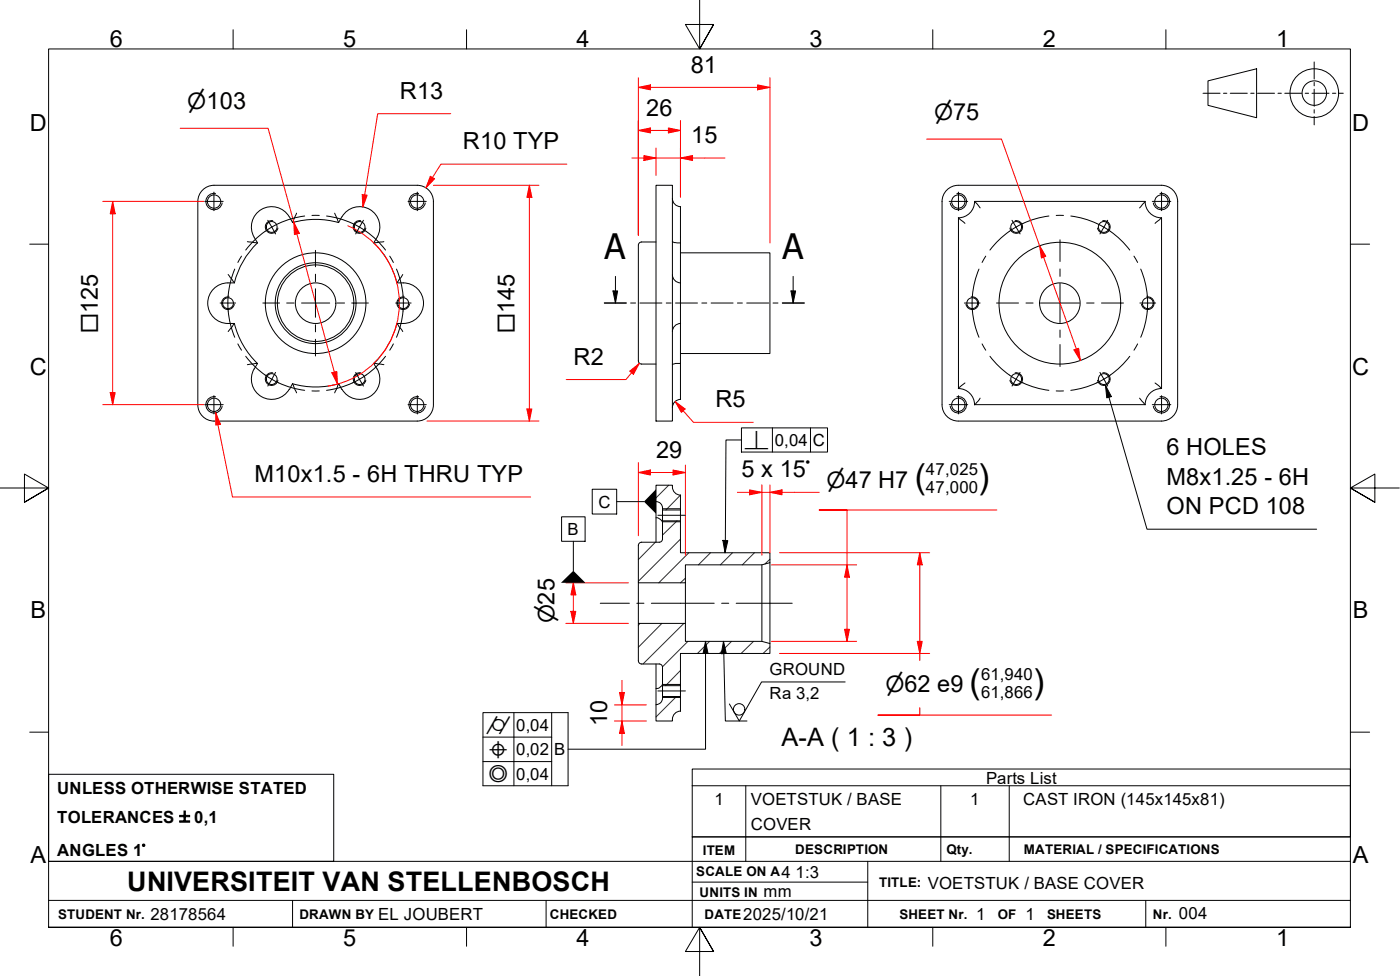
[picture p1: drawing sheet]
<svg xmlns="http://www.w3.org/2000/svg" width="287mm" height="200mm" viewBox="0 0 287 200" stroke-linecap="round" stroke-linejoin="round" font-family="sans-serif">
<!-- layer: Hatch -->
<g fill="none" stroke="#1e1e47" stroke-width=".21">
<path d="M137.2 99.4l-2.6 2.6M134.4 111.1l-3.5 3.6M138.9 106.7l-3 3M139.6 101.5l-3 3M139.6 110.5l-8.7 8.6M140.6 118.5l-1 .9M141.3 113.3l-6.2 6.1M145.7 113.3l-2.4 2.5M150.2 113.3l-2.4 2.5M154.7 113.3l-2.4 2.5M157.9 114.6l-1 1M131.3 127.8l-.4 .3"/>
<path d="M135.8 127.8l-4.9 4.9M139.6 137.4l-3.1 3.1M140.3 127.8l-8.4 8.3M141.1 131.4l-5.2 5.3M145.5 131.4l-2.4 2.5M150.1 131.4l-2.5 2.5M154.6 131.4l-2.6 2.5M157.9 132.6l-1.4 1.3M138.7 142.7l-4.1 4.2"/>
</g>
<!-- layer: Visible Edges(ISO) -->
<g fill="none" stroke="#000" stroke-width=".21">
<path d="M134.6 38h3.3v48.3h-3.3zM196.6 38a3.3 3.3 0 0 0-3.4 3.3M196.6 38h41.6a3.3 3.3 0 0 1 3.4 3.3M40.6 41.3v41.6M46.8 58a4.2 4.2 0 0 0-4.2 4.1 4.2 4.2 0 0 0 4.2 4.2M46.8 56.3l1.3 1.7h-1.4M50.7 49.5l2.1 .3M52.1 48.6l.7 1.2M52.8 49.8a17.2 17.2 0 0 0-4.7 8.2M59.3 44.4a4.2 4.2 0 0 0-5.7-1.5 4.2 4.2 0 0 0-1.5 5.7M60.8 43.7l-.8 1.9-.6-1.2M68.6 43.7l.8 1.9 .7-1.2"/>
<path d="M69.5 45.6a17.2 17.2 0 0 0-9.5 0M70.2 44.4a4.2 4.2 0 0 1 5.6-1.5 4.2 4.2 0 0 1 1.6 5.7M76.7 49.8a17.2 17.2 0 0 1 4.7 8.2M77.3 48.6l-.7 1.2M78.7 49.5l-2.1 .3M82.6 56.3l-1.2 1.7h1.3M82.7 58a4.2 4.2 0 0 1 4.2 4.1 4.2 4.2 0 0 1-4.2 4.2M88.9 41.3a3.3 3.3 0 0 0-3.3-3.3h-41.7a3.3 3.3 0 0 0-3.3 3.3M88.9 41.3v41.6M130.9 50.3v23.7M134.6 49.6h-3a.67 .67 0 0 0-.7 .7M137.9 56.3a1.68 1.68 0 0 0 1.7 1.7"/>
<path d="M137.9 40.7a1.68 1.68 0 0 0 1.7 1.7v32.1M137.9 49.5l.5 .2 1.2 .1M139.6 51.8h18.3v20.7h-18.3M193.2 41.3v41.6M197.9 45.8l-1.3-1.2v35l1.3-1.1M199.9 41.3a3.3 3.3 0 0 1-3.3 3.3M201 42.6l-1.1-1.3h35l-1.2 1.3M234.9 41.3a3.3 3.3 0 0 0 3.3 3.3M238.3 44.6l-1.4 1.2M238.3 44.6v35M241.6 41.3v41.6M46.7 66.3h1.4l-1.3 1.6"/>
<path d="M48.1 66.3a17.2 17.2 0 0 0 4.7 8.2M50.7 74.7l2.1-.2-.7 1.1M52.1 75.6a4.2 4.2 0 0 0 1.5 5.7 4.2 4.2 0 0 0 5.7-1.5M59.4 79.8l.6-1.2 .8 1.9M60 78.6a17.2 17.2 0 0 0 9.5 .1M70.1 79.8l-.6-1.2-.9 1.9M77.4 75.6a4.2 4.2 0 0 1-1.6 5.7 4.2 4.2 0 0 1-5.6-1.5M78.7 74.7l-2.1-.2 .7 1.1M81.4 66.3a17.2 17.2 0 0 1-4.7 8.2M82.7 66.3h-1.3l1.2 1.6M130.9 73.9a.67 .67 0 0 0 .7 .7h3M139.6 74.5h-1l-.7 .2"/>
<path d="M139.6 74.5v7.4a1.68 1.68 0 0 0-1.7 1.6M139.6 66.3a1.68 1.68 0 0 0-1.7 1.7M196.6 79.6a3.3 3.3 0 0 1 3.3 3.4M236.9 78.5l1.4 1.1M238.2 79.6a3.3 3.3 0 0 0-3.3 3.4M40.6 83a3.3 3.3 0 0 0 3.3 3.3h41.7a3.3 3.3 0 0 0 3.3-3.3M137.9 99.8a1.68 1.68 0 0 0 1.7 1.7v3h-3.7v-.4M137.9 99.8v-.4h-3.3v11.7M193.2 83a3.3 3.3 0 0 0 3.4 3.3M201 81.6l-1.1 1.3h35l-1.2-1.3M241.6 83a3.3 3.3 0 0 1-3.4 3.3h-41.6M130.9 119.4v8.4"/>
<path d="M134.6 106.1a1.32 1.32 0 0 1 1.3 1.2M134.6 102.8a1.3 1.3 0 0 1 1.3 1.3M135.3 111.1h-3.7a.67 .67 0 0 0-.7 .7M135.9 110.5a.67 .67 0 0 1-.7 .6M135.9 110.4v-3.7h3.7v6.6h18.3v2l-1.6 .5h-15.7v3.6h-9.7v-7.6M135.9 104.5v2.2M139.6 104.5v2.2M140.6 119.4v8.4M156.3 115.8v15.6M157.9 115.3v16.6M134.6 136.1v11.7h3.3a1.74 1.74 0 0 1 1.7-2.1M135.2 136.1a.67 .67 0 0 1 .7 .6v3.8h3.7v-6.6h18.3v-2l-1.6-.5h-15.7v-3.6h-9.7v7.6a.67 .67 0 0 0 .7 .7h3.7"/>
<path d="M135.9 140a1.32 1.32 0 0 1-1.3 1.1M134.6 144.4a1.36 1.36 0 0 0 1.3-1.7h3.7v3.1M135.9 140.5v2.2M139.6 140.5v2.2"/>
<circle cx="43.9" cy="41.3" r="1.37"/>
<circle cx="55.7" cy="46.5" r="1.11"/>
<circle cx="73.8" cy="46.5" r="1.11"/>
<circle cx="85.6" cy="41.3" r="1.37"/>
<circle cx="196.6" cy="41.3" r="1.37"/>
<circle cx="208.4" cy="46.5" r="1.11"/>
<circle cx="226.4" cy="46.5" r="1.11"/>
<circle cx="238.2" cy="41.3" r="1.37"/>
<circle cx="46.8" cy="62.1" r="1.11"/>
<circle cx="55.7" cy="77.7" r="1.11"/>
<circle cx="64.7" cy="62.1" r="8.3"/>
<circle cx="64.7" cy="62.1" r="7.8"/>
<circle cx="64.7" cy="62.1" r="4.2"/>
<circle cx="64.7" cy="62.1" r="10.3"/>
<circle cx="73.8" cy="77.7" r="1.11"/>
<circle cx="82.7" cy="62.1" r="1.11"/>
<circle cx="199.4" cy="62.1" r="1.11"/>
<circle cx="208.4" cy="77.7" r="1.11"/>
<circle cx="217.4" cy="62.1" r="12.5"/>
<circle cx="217.4" cy="62.1" r="4.2"/>
<circle cx="226.4" cy="77.7" r="1.11"/>
<circle cx="235.4" cy="62.1" r="1.11"/>
<circle cx="43.9" cy="83" r="1.37"/>
<circle cx="85.6" cy="83" r="1.37"/>
<circle cx="196.6" cy="83" r="1.37"/>
<circle cx="238.2" cy="83" r="1.37"/>
</g>
<!-- layer: Threads(ISO) -->
<g fill="none" stroke="#000" stroke-width=".21">
<path d="M44.2 39.6a1.68 1.68 0 0 0-1.9 1.4 1.68 1.68 0 0 0 1.3 2 1.68 1.68 0 0 0 2-1.4M85.9 39.6a1.68 1.68 0 0 0-2 1.4 1.68 1.68 0 0 0 1.4 2 1.68 1.68 0 0 0 1.9-1.4M196.3 39.6a1.68 1.68 0 0 1 1.9 1.4 1.68 1.68 0 0 1-1.3 2 1.68 1.68 0 0 1-2-1.4M237.9 39.6a1.68 1.68 0 0 1 2 1.4 1.68 1.68 0 0 1-1.4 2 1.68 1.68 0 0 1-1.9-1.4M55.9 45.2a1.3 1.3 0 0 0-1.5 1.1 1.3 1.3 0 0 0 1.1 1.5 1.3 1.3 0 0 0 1.5-1.1M74 45.2a1.3 1.3 0 0 0-1.5 1.1 1.3 1.3 0 0 0 1 1.5 1.3 1.3 0 0 0 1.5-1.1M208.2 45.2a1.3 1.3 0 0 1 1.5 1.1 1.3 1.3 0 0 1-1 1.5 1.3 1.3 0 0 1-1.5-1.1M226.2 45.2a1.3 1.3 0 0 1 1.5 1.1 1.3 1.3 0 0 1-1.1 1.5 1.3 1.3 0 0 1-1.5-1.1M47 60.9a1.3 1.3 0 0 0-1.5 1 1.3 1.3 0 0 0 1 1.5 1.3 1.3 0 0 0 1.5-1M55.9 76.4a1.3 1.3 0 0 0-1.5 1.1 1.3 1.3 0 0 0 1.1 1.5 1.3 1.3 0 0 0 1.5-1.1M74 76.4a1.3 1.3 0 0 0-1.5 1.1 1.3 1.3 0 0 0 1 1.5 1.3 1.3 0 0 0 1.5-1.1M82.9 60.9a1.3 1.3 0 0 0-1.5 1 1.3 1.3 0 0 0 1.1 1.5 1.3 1.3 0 0 0 1.5-1"/>
<path d="M199.2 60.9a1.3 1.3 0 0 1 1.5 1 1.3 1.3 0 0 1-1.1 1.5 1.3 1.3 0 0 1-1.5-1M208.2 76.4a1.3 1.3 0 0 1 1.5 1.1 1.3 1.3 0 0 1-1 1.5 1.3 1.3 0 0 1-1.5-1.1M226.2 76.4a1.3 1.3 0 0 1 1.5 1.1 1.3 1.3 0 0 1-1.1 1.5 1.3 1.3 0 0 1-1.5-1.1M235.2 60.9a1.3 1.3 0 0 1 1.5 1 1.3 1.3 0 0 1-1 1.5 1.3 1.3 0 0 1-1.6-1M44.2 81.3a1.68 1.68 0 0 0-1.9 1.4 1.68 1.68 0 0 0 1.3 1.9 1.68 1.68 0 0 0 2-1.3M85.9 81.3a1.68 1.68 0 0 0-2 1.4 1.68 1.68 0 0 0 1.4 1.9 1.68 1.68 0 0 0 1.9-1.3M196.3 81.3a1.68 1.68 0 0 1 1.9 1.4 1.68 1.68 0 0 1-1.3 1.9 1.68 1.68 0 0 1-2-1.3M237.9 81.3a1.68 1.68 0 0 1 2 1.4 1.68 1.68 0 0 1-1.4 1.9 1.68 1.68 0 0 1-1.9-1.3M135.9 104.3h3.7M135.9 106.9h3.7M135.9 142.9h3.7M135.9 140.3h3.7"/>
</g>
<!-- layer: Section View Lines(ISO) -->
<g fill="none" stroke="#000" stroke-width=".21">
<path d="M125.7 59.6h1l-.5 2.5zM126.2 56.6v5.5M162.2 59.6h1l-.5 2.5zM162.7 56.6v5.5M124 62.1h4.5M129.3 62.1h1.1M131.3 62.1h4.5M136.7 62.1h1M138.6 62.1h4.5M144 62.1h1M145.9 62.1h4.5M151.3 62.1h1"/>
<path d="M153.2 62.1h4.5M158.6 62.1h1M160.5 62.1h4.5"/>
</g>
<path d="M125.7 59.6h1l-.5 2.5zM162.2 59.6h1l-.5 2.5z" fill="#000"/>
<!-- layer: Symbols(ISO) -->
<path d="M142 161v-3.4h135v3.4M142 161v10.5h135v-10.5M142 161h135M153 161v10.5M193 161v10.5M207 161v10.5" fill="none" stroke="#000" stroke-width=".21"/>
<!-- layer: Border_0 -->
<g fill="none" stroke="#000" stroke-width=".21">
<path d="M47.8 6.1v3.9M95.7 6.1v3.9M143.5 0v10l-2.9-5h5.8l-2.9 5 2.9-5M191.3 6.1v3.9M239.1 6.1v3.9M6.1 50h3.9M277 50h3.9M0 100h10l-5-2.8v5.7l5-2.9-5 2.9M287 100h-10l5-2.8v5.7l-5-2.9 5 2.9M6.1 150.1h3.9M277 150.1h3.9M10 190.1v-180.1h267v180.1h-267h267"/>
<path d="M47.8 190.1v3.8M95.7 190.1v3.8M146.4 195l-2.9-4.9 2.9 4.9h-5.8l2.9-4.9v9.9M191.3 190.1v3.8M239.1 190.1v3.8"/>
</g>
<!-- layer: Sketch Geometry(ISO) -->
<g fill="none" stroke="#000" stroke-width=".21">
<path d="M246.8 19.1h3.5M247.8 16.6l9.9-2.5v10l-9.9-2.5zM251 19.1h.7M252.3 19.1h3.5M256.5 19.1h.7M257.9 19.1h3.5M262.1 19.1h.7M263.5 19.1h3.5M267.7 19.1h.7M269.1 19.1h3.5M269.6 12.7v3.5M269.6 16.9v.7"/>
<path d="M269.6 18.3v3.5M273.3 19.1h.7M274.7 19.1h.8M269.6 22.5v.7M269.6 23.9v1.7M10 158.7h58.5v17.8h-58.5zM10 176.5h267M153 171.5v5M178 176.5v13.6M193 171.5v5M207 171.5v5M277 171.5h-135v18.6"/>
<path d="M10 190.1h267M10 184.5h267M60 184.5v5.6M112 184.5v5.6M142 180.8h36M235 184.5v5.6"/>
<circle cx="269.6" cy="19.1" r="5"/>
<circle cx="269.6" cy="19.1" r="2.51"/>
</g>
<!-- layer: Dimensions(ISO) -->
<path d="M88.7 36.4l-1.3 2.1" fill="none" stroke="#f00" stroke-width=".21"/>
<path d="M88.3 36.1l.9 .5-1.8 1.9z" fill="#f00"/>
<path d="M74.8 39.9l-.4 2.5M88.3 36.1l.9 .5-1.8 1.9zM116.3 33.7h-25.9l-1.7 2.7" fill="none" stroke="#f00" stroke-width=".21"/>
<path d="M74.3 39.9l1 .1-.9 2.4z" fill="#f00"/>
<path d="M74.3 39.9l1 .1-.9 2.4zM92.5 23.3h-15l-2.7 16.6M60.3 45.5l.6 2.4" fill="none" stroke="#f00" stroke-width=".21"/>
<path d="M60.3 45.5l1.1 2.3-1 .3z" fill="#f00"/>
<path d="M60.3 45.5l1.1 2.3-1 .3zM68.6 76.3l.6 2.4" fill="none" stroke="#f00" stroke-width=".21"/>
<path d="M68.1 76.4l1-.3 .1 2.6z" fill="#f00"/>
<path d="M37 26.3h18l5.3 19.2M60.9 47.9l7.7 28.4M71.3 46.3l1.9 .9M73.4 47.3a17.2 17.2 0 0 1 8.5 14.7M68.1 76.4l1-.3 .1 2.6zM73.2 77.1a17.2 17.2 0 0 1-5.9 2M81.9 62.2a17.2 17.2 0 0 1-8.5 14.8M117.6 119.4v2.5" fill="none" stroke="#f00" stroke-width=".21"/>
<!-- layer: Center Mark(ISO) -->
<path d="M54.9 45.1l1.6 2.8M74.5 45.1l-1.5 2.8M45.1 62.1h3.2M56.5 76.3l-1.6 2.8M73 76.3l1.5 2.8M81.2 62.1h3.1" fill="none" stroke="#000" stroke-width=".21"/>
<!-- layer: Centerline(ISO) -->
<g fill="none" stroke="#000" stroke-width=".21">
<path d="M48.1 55.1a18 18 0 0 0 0 14M49.5 52.5l-.7 1.3M62.5 44.3a18 18 0 0 0-12.1 7M64 44.1h1.5M67 44.3a18 18 0 0 1 12.1 7M79.9 52.5l.8 1.3M81.3 55.1a18 18 0 0 1 0 14M48.8 70.5l.7 1.3M50.4 73a18 18 0 0 0 4 3.9M54.4 76.9a18 18 0 0 0 8.1 3.1M79.1 73a18 18 0 0 1-12.1 7M80.7 70.5l-.8 1.3"/>
<path d="M64 80.1h1.5"/>
</g>
<!-- layer: Dimensions(ISO) -->
<path d="M117.6 119.4l.5 2.5h-1z" fill="#f00"/>
<path d="M117.6 119.4l.5 2.5h-1zM117.6 125.3v2.5" fill="none" stroke="#f00" stroke-width=".21"/>
<path d="M117.1 125.3h1l-.5 2.5z" fill="#f00"/>
<path d="M116.1 119.4h12.8M173.7 115.8v2.5M116.1 127.8h12.8M117.1 125.3h1l-.5 2.5zM117.6 121.9v3.4" fill="none" stroke="#f00" stroke-width=".21"/>
<path d="M173.7 115.8l.5 2.5h-1z" fill="#f00"/>
<path d="M173.7 115.8l.5 2.5h-1zM173.7 129v2.4" fill="none" stroke="#f00" stroke-width=".21"/>
<path d="M173.2 129h1l-.5 2.4z" fill="#f00"/>
<path d="M158.2 115.8h17.5M173.7 118.3v10.7M188.7 113.3v2.5M204.5 104.5h-36.5h5.7v11.3M158.2 131.4h17.5M173.2 129h1l-.5 2.4z" fill="none" stroke="#f00" stroke-width=".21"/>
<path d="M188.7 113.3l.5 2.5h-1z" fill="#f00"/>
<path d="M188.7 113.3l.5 2.5h-1zM188.7 131.4v2.5" fill="none" stroke="#f00" stroke-width=".21"/>
<path d="M188.2 131.4h1l-.5 2.5z" fill="#f00"/>
<path d="M130.9 96.8h2.5M159.9 113.3h30.8M188.7 115.8v15.6M159.9 133.9h30.8M188.2 131.4h1l-.5 2.5zM188.7 133.9v1.5M188.7 145v1.6h-8.6h35.6" fill="none" stroke="#f00" stroke-width=".21"/>
<!-- layer: Center Mark(ISO) -->
<g fill="none" stroke="#000" stroke-width=".21">
<path d="M64.7 51.3v3.4M64.7 56.2v1.5M64.7 59.2v5.8M207.6 45.1l1.6 2.8M217.4 49.1v4.5M217.4 55.1v1.5M217.4 58.1v8M227.2 45.1l-1.6 2.8M53.9 62.1h3.4M58.8 62.1h1.5M61.8 62.1h5.8M64.7 66.5v1.5"/>
<path d="M64.7 69.5v3.5M69.2 62.1h1.5M72.1 62.1h3.5M197.8 62.1h3.2M204.4 62.1h4.5M209.2 76.3l-1.6 2.8M210.4 62.1h1.5M213.4 62.1h8M217.4 67.6v1.6M217.4 70.6v4.5M222.9 62.1h1.5M225.6 76.3l1.6 2.8"/>
<path d="M225.9 62.1h4.5M233.8 62.1h3.2"/>
</g>
<!-- layer: Centerline(ISO) -->
<path d="M200.8 55.1a18 18 0 0 0 0 14M202.2 52.5l-.8 1.3M215.1 44.3a18 18 0 0 0-12.1 7M216.6 44.1h1.5M219.6 44.3a18 18 0 0 1 12.1 7M232.6 52.5l.7 1.3M234 55.1a18 18 0 0 1 0 14M201.4 70.5l.8 1.3M203 73a18 18 0 0 0 12.1 7M231.7 73a18 18 0 0 1-12.1 7M233.3 70.5l-.7 1.3M216.6 80.1h1.5" fill="none" stroke="#000" stroke-width=".21"/>
<!-- layer: Dimensions(ISO) -->
<path d="M130.9 96.8l2.5-.5v1z" fill="#f00"/>
<path d="M130.9 96.8l2.5-.5v1zM138 96.8h2.6" fill="none" stroke="#f00" stroke-width=".21"/>
<path d="M138 96.3l2.6 .5-2.6 .5z" fill="#f00"/>
<path d="M130.9 17.9h2.5M130.9 94.8v15M133.4 96.8h4.6M138 96.3l2.6 .5-2.6 .5zM140.6 95.3v10.2M140.6 105.7v8.1" fill="none" stroke="#f00" stroke-width=".21"/>
<path d="M130.9 17.9l2.5-.5v1z" fill="#f00"/>
<path d="M130.9 17.9l2.5-.5v1zM155.4 17.9h2.5" fill="none" stroke="#f00" stroke-width=".21"/>
<path d="M155.4 17.4l2.5 .5-2.5 .5z" fill="#f00"/>
<path d="M130.9 15.9v32.4M133.4 17.9h22M155.4 17.4l2.5 .5-2.5 .5zM157.9 15.9v33.9M44.3 84.6l.4 2.5" fill="none" stroke="#f00" stroke-width=".21"/>
<!-- layer: Centerline(ISO) -->
<path d="M123.1 123.6h6M130.6 123.6h1.5M133.6 123.6h12.9M148 123.6h1.5M151 123.6h11.5" fill="none" stroke="#000" stroke-width=".21"/>
<!-- layer: Symbols(ISO) -->
<g fill="none" stroke="#000" stroke-width=".21">
<path d="M226.8 79l1.2 2.3-1 .2zM226.8 79l8.5 29.5h34.8M152.1 90.2h-3.2l-.2 23.1M152.1 87.7h17.6v4.9h-17.6zM158.4 87.7v4.9M166.2 87.7v4.9M115.2 105.9h4.8v5h-4.8zM117.6 110.9v6.1M121.5 100.3h5v5h-5zM126.5 102.8h5.6M148.3 110.7l1 .1-.6 2.5zM144.7 131.4l.5 2.5h-1z"/>
<path d="M144.7 131.4v22.1h-28.2M148.4 131.4l.6 2.5-1 .1zM148.4 131.4l.4 16.4h4.4M173.4 139.8h-17.2l-4.6 8-2-3.5M99.1 146h17.4v15h-17.4zM99.1 151.1h14.1M99.1 156.1h14.1M105.4 146v15M113.2 146v15"/>
<circle cx="151.6" cy="145.4" r="1.17"/>
</g>
<path d="M226.8 79l1.2 2.3-1 .2zM115.1 119.4l2.5-2.4 2.5 2.4zM134.6 100.3v5l-2.5-2.5zM148.3 110.7l1 .1-.6 2.5zM144.7 131.4l.5 2.5h-1zM148.4 131.4l.6 2.5-1 .1z" fill="#000"/>
<!-- layer: Dimensions(ISO) -->
<path d="M44.3 84.6l.9 2.3-.9 .2z" fill="#f00"/>
<path d="M23.1 41.3v2.5M44.3 84.6l.9 2.3-.9 .2zM44.7 87.1l3 14.8h61.1" fill="none" stroke="#f00" stroke-width=".21"/>
<path d="M23.1 41.3l.5 2.5h-1z" fill="#f00"/>
<path d="M23.1 41.3l.5 2.5h-1zM23.1 80.5v2.4" fill="none" stroke="#f00" stroke-width=".21"/>
<path d="M22.6 80.5h1l-.5 2.4z" fill="#f00"/>
<path d="M108.6 38v2.4M21.1 41.3h20.8M23.1 43.8v36.7M21.1 82.9h20.8M22.6 80.5h1l-.5 2.4z" fill="none" stroke="#f00" stroke-width=".21"/>
<!-- layer: Center Mark(ISO) -->
<g fill="none" stroke="#000" stroke-width=".21">
<path d="M43.9 39.4v3.8M85.6 39.4v3.8M196.6 39.4v3.8M238.3 39.4v3.8M42 41.3h3.8M83.7 41.3h3.7M194.7 41.3h3.8M236.3 41.3h3.9M42 82.9h3.8M43.9 81.1v3.7M83.7 82.9h3.7M85.6 81.1v3.7"/>
<path d="M194.7 82.9h3.8M196.6 81.1v3.7M236.3 82.9h3.9M238.3 81.1v3.7"/>
</g>
<!-- layer: Centerline(ISO) -->
<path d="M134.9 105.6h5.7M134.9 141.6h5.7" fill="none" stroke="#000" stroke-width=".21"/>
<!-- layer: Dimensions(ISO) -->
<path d="M108.6 38l.5 2.4h-1z" fill="#f00"/>
<path d="M108.6 38l.5 2.4h-1zM108.6 83.8v2.5" fill="none" stroke="#f00" stroke-width=".21"/>
<path d="M108.1 83.8h1l-.5 2.5z" fill="#f00"/>
<path d="M88.9 38h21.7M108.6 40.4v43.4M87.6 86.3h23M108.1 83.8h1l-.5 2.5zM127.6 141.9v2.6" fill="none" stroke="#f00" stroke-width=".21"/>
<path d="M127.1 141.9h1l-.5 2.6z" fill="#f00"/>
<path d="M127.1 141.9h1l-.5 2.6zM127.6 147.8v2.5" fill="none" stroke="#f00" stroke-width=".21"/>
<path d="M127.6 147.8l.5 2.5h-1z" fill="#f00"/>
<path d="M153.7 100.9h2.6M127.6 139.4v2.5M126 144.5h6.6M126 147.8h6.6M127.6 147.8l.5 2.5h-1zM127.6 144.5v3.3M127.6 150.3v2.5" fill="none" stroke="#f00" stroke-width=".21"/>
<path d="M153.7 100.4l2.6 .5-2.6 .5z" fill="#f00"/>
<path d="M153.7 100.4l2.6 .5-2.6 .5zM157.9 100.9h2.5" fill="none" stroke="#f00" stroke-width=".21"/>
<path d="M157.9 100.9l2.5-.5v1z" fill="#f00"/>
<path d="M213.2 50.4l.9 2.3M156.3 99.4v14.4M157.9 99.4v13.9M151.3 100.9h2.4M156.3 100.9h1.6M157.9 100.9l2.5-.5v1zM160.4 100.9h7.6" fill="none" stroke="#f00" stroke-width=".21"/>
<path d="M213.2 50.4l1.3 2.1-.9 .4z" fill="#f00"/>
<path d="M213.2 50.4l1.3 2.1-.9 .4zM220.8 71.6l.8 2.3" fill="none" stroke="#f00" stroke-width=".21"/>
<path d="M220.3 71.7l.9-.3 .4 2.5z" fill="#f00"/>
<path d="M190.1 28.5h15.3l7.8 21.9M214.1 52.7l6.7 18.9M131.1 74.5l-1.6 1.9M220.3 71.7l.9-.3 .4 2.5z" fill="none" stroke="#f00" stroke-width=".21"/>
<path d="M129.2 76.1l1.9-1.6-1.2 2.2z" fill="#f00"/>
<path d="M130.9 26.7h2.5M129.2 76.1l1.9-1.6-1.2 2.2zM129.5 76.4l-1.1 1.4h-12.3" fill="none" stroke="#f00" stroke-width=".21"/>
<path d="M130.9 26.7l2.5-.5v1z" fill="#f00"/>
<path d="M130.9 26.7l2.5-.5v1zM137.1 26.7h2.5" fill="none" stroke="#f00" stroke-width=".21"/>
<path d="M137.1 26.2l2.5 .5-2.5 .5z" fill="#f00"/>
<path d="M130.9 24.7v23.6M132.1 32.4h2.5M133.4 26.7h3.7M137.1 26.2l2.5 .5-2.5 .5zM139.6 24.7v15.7" fill="none" stroke="#f00" stroke-width=".21"/>
<path d="M132.1 31.9l2.5 .5-2.5 .5z" fill="#f00"/>
<path d="M132.1 31.9l2.5 .5-2.5 .5zM139.6 32.4h2.4" fill="none" stroke="#f00" stroke-width=".21"/>
<path d="M139.6 32.4l2.4-.5v1z" fill="#f00"/>
<path d="M129.6 32.4h2.5M134.6 32.4h5M134.6 30.4v5.5M139.6 32.4l2.4-.5v1zM139.6 30.4v10M142 32.4h6.7M138.5 82.3l1.6 1.8" fill="none" stroke="#f00" stroke-width=".21"/>
<path d="M138.5 82.3l2 1.5-.7 .7z" fill="#f00"/>
<path d="M138.5 82.3l2 1.5-.7 .7zM140.1 84.1l-.5-.5 2.6 3h12.3" fill="none" stroke="#f00" stroke-width=".21"/>
<g font-size="7.2">
<text x="124" y="53.1">A</text>
<text x="160.5" y="53.1">A</text>
</g>
<g font-size="6.9">
<text x="187.6" y="100">(</text>
<text x="200.7" y="100">)</text>
<text x="198.9" y="142">(</text>
<text x="211.9" y="142">)</text>
</g>
<text font-size="5.5" x="26.1" y="182.6">UNIVERSITEIT VAN STELLENBOSCH</text>
<text font-size="5.2" x="160.3" y="152.8">A-A ( 1 : 3 )</text>
<g font-size="4.8">
<text x="22.5" y="9.7">6</text>
<text x="70.4" y="9.7">5</text>
<text x="118.2" y="9.7">4</text>
<text x="166.1" y="9.7">3</text>
<text x="213.9" y="9.7">2</text>
<text x="261.7" y="9.7">1</text>
<text x="141.7" y="14.9">81</text>
<text x="82" y="20.3">R13</text>
<text x="132.5" y="23.7">26</text>
<text x="6.1" y="26.8">D</text>
<text x="141.8" y="29.3">15</text>
<text x="277.4" y="26.8">D</text>
<text x="94.9" y="30.6">R10 TYP</text>
<text x="6.1" y="76.8">C</text>
<text x="117.6" y="74.8">R2</text>
<text x="277.4" y="76.8">C</text>
<text x="146.7" y="83.4">R5</text>
<text x="134.6" y="93.8">29</text>
<text x="239.3" y="93.2">6 HOLES</text>
<text x="52.2" y="98.8">M10x1.5 - 6H THRU TYP</text>
<text x="152.1" y="97.9">5 x 15°</text>
<text x="239.3" y="99.3">M8x1.25 - 6H</text>
<text x="239.3" y="105.4">ON PCD 108</text>
<text x="6.2" y="126.7">B</text>
<text x="277.5" y="126.7">B</text>
<text x="124.5" y="148.8" transform="rotate(-90 124.5 148.8)">10</text>
<text x="6.2" y="176.8">A</text>
<text x="277.5" y="176.8">A</text>
<text x="22.5" y="193.9">6</text>
<text x="70.4" y="193.9">5</text>
<text x="118.2" y="193.9">4</text>
<text x="166.1" y="193.9">3</text>
<text x="213.9" y="193.9">2</text>
<text x="261.7" y="193.9">1</text>
</g>
<g font-size="4.6">
<text x="38.4" y="22.4">⌀103</text>
<text x="191.6" y="24.6">⌀75</text>
<text x="20.1" y="68.3" transform="rotate(-90 20.1 68.3)">□125</text>
<text x="105.5" y="68.3" transform="rotate(-90 105.5 68.3)">□145</text>
<text x="169.5" y="99.9">⌀47 H7</text>
<text x="113.7" y="127.8" transform="rotate(-90 113.7 127.8)">⌀25</text>
<text x="181.6" y="141.9">⌀62 e9</text>
</g>
<g font-size="3.4">
<text x="158.9" y="91.4">0,04</text>
<text x="166.8" y="91.4">C</text>
<text x="189.9" y="101">47,000</text>
<text x="189.9" y="97.4">47,025</text>
<text x="122.7" y="104">C</text>
<text x="116.4" y="109.7">B</text>
<text x="157.9" y="138.2">GROUND</text>
<text x="157.9" y="143.3">Ra 3,2</text>
<text x="201.2" y="143.1">61,866</text>
<text x="201.2" y="139.4">61,940</text>
<text x="105.9" y="149.8">0,04</text>
<text x="105.9" y="154.8">0,02</text>
<text x="113.7" y="154.8">B</text>
<text x="105.9" y="159.8">0,04</text>
<text x="202.2" y="160.6">Parts List</text>
<text x="11.7" y="162.8">UNLESS OTHERWISE STATED</text>
<text x="146.6" y="164.9">1</text>
<text x="154" y="165">VOETSTUK / BASE</text>
<text x="199" y="164.9">1</text>
<text x="209.9" y="165">CAST IRON (145x145x81)</text>
<text x="11.7" y="168.6">TOLERANCES ±0,1</text>
<text x="154" y="170.2">COVER</text>
<text x="11.7" y="175.4">ANGLES 1°</text>
<text x="160.3" y="179.9">4</text>
<text x="163.2" y="179.9">1:3</text>
<text x="156.6" y="183.9">mm</text>
<text x="190.3" y="182.1">VOETSTUK / BASE COVER</text>
<text x="30.9" y="188.6">28178564</text>
<text x="77.6" y="188.5">EL JOUBERT</text>
<text x="152.5" y="188.5">2025/10/21</text>
<text x="200.2" y="188.5">1</text>
<text x="210.4" y="188.5">1</text>
<text x="241.8" y="188.3">004</text>
</g>
<g font-size="3.2">
<text x="152.6" y="92">⟂</text>
<text x="99.6" y="150.4">⌭</text>
<text x="100.2" y="155.3">⌖</text>
<text x="100.2" y="160.3">◎</text>
</g>
<g font-size="2.7">
<text x="142.8" y="179.6">SCALE ON A</text>
<text x="144.1" y="175.1">ITEM</text>
<text x="163.1" y="175.1">DESCRIPTION</text>
<text x="194.1" y="175">Qty.</text>
<text x="210" y="175">MATERIAL / SPECIFICATIONS</text>
<text x="143.5" y="183.8">UNITS IN</text>
<text x="180.3" y="181.9">TITLE:</text>
<text x="11.9" y="188.4">STUDENT Nr.</text>
<text x="61.4" y="188.3">DRAWN BY</text>
<text x="112.8" y="188.3">CHECKED</text>
<text x="144.5" y="188.3">DATE</text>
<text x="184.5" y="188.3">SHEET Nr.</text>
<text x="204.7" y="188.3">OF</text>
<text x="214.8" y="188.3">SHEETS</text>
<text x="236.5" y="188.3">Nr.</text>
</g>
</svg>
